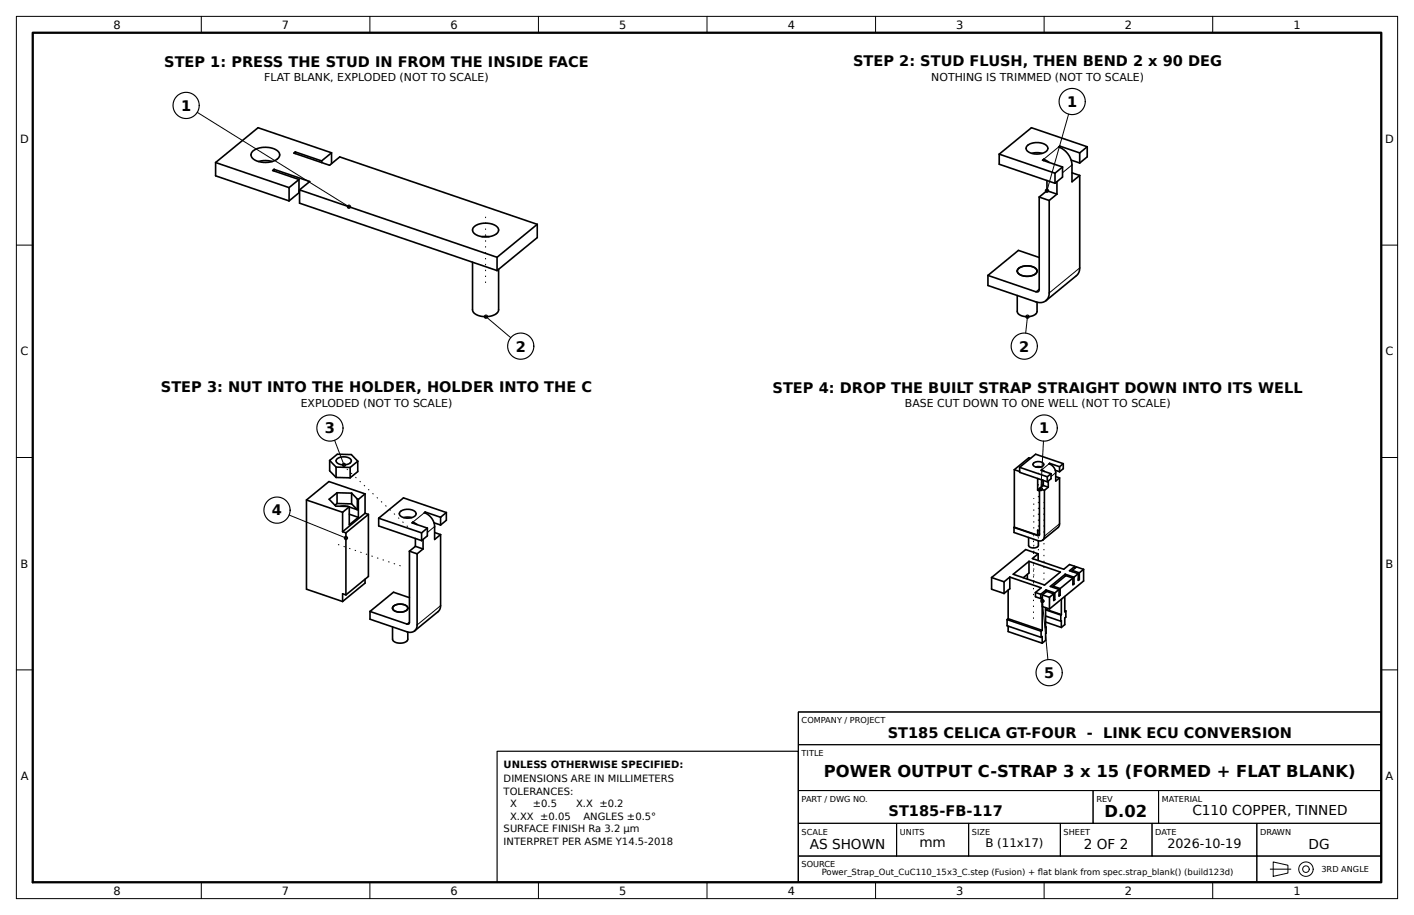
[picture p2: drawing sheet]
<svg xmlns="http://www.w3.org/2000/svg" width="432mm" height="279mm" viewBox="0 0 432 279" stroke-linecap="round" stroke-linejoin="round" font-family="sans-serif">
<g fill="none" stroke="#000" stroke-width=".5">
<path d="M65.8 49.6v4.1l22.5 7.6M65.8 49.6l22.5 7.7M77.2 46.2a6.3 6.3 0 0 1 8 .4 1.75 1.75 0 0 1-1.4 2.5 6.4 6.4 0 0 1-6.9-1.1l-.2-.9zM78.9 49.3a7.9 7.9 0 0 1 4.3 0M83.7 51.7l-.4 .4 8 2.7M83.7 51.7l10.9 3.7-3.1 2.6M83.7 51.7v.5M88.3 57.3v4M90.2 46.4l8 2.7M90.2 46.4l-.5 .4 10.9 3.7 3.2-2.6 60.3 20.6M90.2 46.4v.5M91.3 58.4h.2"/>
<path d="M91.3 54.8l-3 2.5M91.3 54.8v4.1l-3 2.4M91.5 58l60.3 20.6M91.5 58v4l60.3 20.6M98.2 49.1v.5M101.2 46.7l-22.4-7.7-13 10.6M101.2 46.7l-3 2.4M101.2 46.7v3.3M305.1 47.1l17.1 5.8M305.1 47.1v3.1l17.1 5.8M313.6 44.6a4.9 4.9 0 0 1 6.2 .1 1.45 1.45 0 0 1-1.3 2.1 4.2 4.2 0 0 1-5.1-1.2v-.6zM315.1 46.8l1.6-.2 1.6 .2"/>
<path d="M318.7 48.6l1.7 1M318.7 48.6l-.3 .3 6.1 2.1M318.7 48.6v.4M319.7 58.2l3.1 1.1M319.7 58.2l-2.4 2M319.7 55.1v3.1M322.2 52.9v3.1M322.8 59.3l-2.4 1.9M322.8 55.5v3.8M323.6 44.6l-.3 .3a6.3 6.3 0 0 1 4.1 5.5v5.1l2.3-1.9M323.6 44.6v.4M323.6 44.6l6.1 2.1"/>
<path d="M324.5 51v3.1l-2.3 1.9M324.5 51l-2.3 1.9M327.1 48.9l2.6 .9M327.4 52.8l2.3 .8M329.7 53.6v28.2a2.96 2.96 0 0 1-1 2.4l-9.3 7.6M329.7 46.7v3.1M332 44.8v3.1l-2.3 1.9M332 44.8l-2.3 1.9M332 44.8l-17-5.8-9.9 8.1M144.6 69.4a5.7 5.7 0 0 1 7.5 .2 1.59 1.59 0 0 1-1.3 2.3 5.8 5.8 0 0 1-6.3-1l-.2-.7zM147.2 72.3h2.2M151.8 78.6v4"/>
<path d="M164.1 68.5l-12.3 10.1M164.1 68.5v4.1l-12.3 10M317.3 60.2v28.2a.7 .7 0 0 1-1 .7l-14.6-5M317.3 60.2l3.1 1M317.3 78.6l-6.3-2.1-9.3 7.6M320.4 61.2v28.3a2.96 2.96 0 0 1-1 2.3M144.3 80.1v14.5a3.6 3.6 0 0 0 4.1 2.1 3.4 3.4 0 0 0 3.9-2.1v-12.4M301.7 84.1v3.1l14.6 5a3.2 3.2 0 0 0 3.1-.4M310.6 82.8a3.1 3.1 0 0 1 3.9-1.6 2.18 2.18 0 0 1 2.2 1.6M310.6 82.8a1.8 1.8 0 0 0 1.9 1.5 3.5 3.5 0 0 0 4.2-1.4v-.1M310.6 82.8a3.3 3.3 0 0 0 4.1 1.5 2.02 2.02 0 0 0 2-1.5M310.6 82.8a1.8 1.8 0 0 1 1.9-1.5 3.5 3.5 0 0 1 4.2 1.3v.2"/>
<path d="M310.6 90.2v4.9a3.3 3.3 0 0 0 4.1 1.5 2.02 2.02 0 0 0 2-1.5v-2.8M314.7 140l-.5-.2-4.4 3.6M93.6 152.7v27.2l11 3.8M93.6 152.7l11 3.7M100.7 140.6l2.3-1.9 4.3 .1 2 2M100.7 140.6v3.2l1.9 2M100.7 140.6l1.9 2M102.6 145.8l4.3 .1M102.6 142.6l4.3 .1M102.6 142.6v3.2M102.8 140.3a2.91 2.91 0 0 1 4.5 .4 2.8 2.8 0 0 1-4 .9 .87 .87 0 0 1-.5-1.3zM102.9 150.5l4.5 .1"/>
<path d="M102.9 150.5l-2.4 2 2 2 4.2 .3M102.9 150.5v3.2M102.9 153.7l4.5 .2M102.9 153.7l-.6 .6M104 154.6h2.1M104.6 156.4v6M106.7 154.8l-2.1 1.6M106.7 154.8v5.4l2.7-2.2M106.7 157l2.7 1M106.7 154.8l2.4 .9M106.9 142.7v3.2M107.4 150.6l1.7 1.8"/>
<path d="M107.4 150.6v3.3M107.4 153.9l1.7 1.8M109.1 152.4l.3 .1M109.1 152.4v3.3M109.3 140.8v3.2l-2.4 1.9M109.3 140.8l-2.4 1.9M109.4 152.5v5.5M111.5 150.8l-11-3.8-6.9 5.7M111.5 150.8v5.9M111.5 156.7l1 .4M111.5 150.8l-2.1 1.7M111.5 156.7l-6.9 5.7"/>
<path d="M112.5 157.1v18.9l-6.9 5.7M112.5 157.1l-6.9 5.6M115.6 158.2l13.1 4.5M115.6 158.2v2.4l13.1 4.5M122.2 156.3a3.5 3.5 0 0 1 4.8 .4 1.4 1.4 0 0 1-1.5 1.4 2.75 2.75 0 0 1-3.5-1.1zM123.3 158.1l1.2-.2 1.2 .2M126.1 159.5l1.3 .7M126.1 159.5l-.3 .2 4.7 1.6M126.1 159.5v.2M129.8 156.4l-.2 .2a4.8 4.8 0 0 1 3.1 4.2v3.9l1.8-1.5M129.8 156.4v.3M129.8 156.4l4.7 1.6"/>
<path d="M132.5 159.6l2 .7M134.5 158v2.3M136.3 156.5v2.4l-1.8 1.4M136.3 156.5l-1.8 1.5M136.3 156.5l-13.1-4.5-7.6 6.2M309.8 143.4v17.6M309.8 143.4l1.6 .6M311.4 142.7l8.4 2.9M311.4 142.7v1.5l8.4 2.9M315.6 141.5a2.02 2.02 0 0 1 3.1 .4 2.05 2.05 0 0 1-3.3-.1zM316.3 142.6h1.6M316.5 142.6h1.2"/>
<path d="M316.9 146.1v3.6M316.9 149.7l.5 .2M318.1 143.5l.8 .5M318.1 143.5l-.2 .1 3.1 1.1M318.1 143.5v.2M318.2 146.7h.2M318.2 146.6v1.7l.4-.3M318.4 146.6v.1M318.6 148.2l1.5 .6M318.6 148.2l-1.7 1.5M318.6 146.7v1.5M318.9 149.7l-1.5-.5v14.2l-.5 .1-7.2-2.4"/>
<path d="M318.9 149.7v14l-.5 1.2M319.8 145.6v1.5M320.1 148.8l-1.2 .9M320.1 146.9v1.9M320.5 141.5l-.1 .1a3.1 3.1 0 0 1 2 2.7v2.6l1.2-1M320.5 141.5v.2M320.5 141.5l3.1 1M321 144.7v1.5l-1.2 .9M321 144.7l-1.2 .9M322.3 143.6l1.3 .4M322.4 145.5l1.2 .4M323.6 145.9l-.1 14.6-.4 .6-4.7 3.8"/>
<path d="M323.6 142.5v1.5M324.7 141.6v1.5l-1.1 .9M324.7 141.6l-1.1 .9M324.7 141.6l-8.4-2.9-4.9 4M104.6 162.4l1 .3M105.6 162.7v19M111.5 176.9v1.2l-6.9 5.6M125 168.3v21.7a.54 .54 0 0 1-.8 .6l-11.2-3.9M125 168.3l2.4 .8M126.8 166.8l2.4 .8M126.8 166.8l-1.8 1.5M126.8 164.4v2.4"/>
<path d="M127.4 169.1v21.7l-.2 1.1-.6 .7M128.7 162.7v2.4M129.2 167.6l-1.8 1.5M129.2 164.7v2.9M130.5 161.3v2.3l-1.8 1.5M130.5 161.3l-1.8 1.4M132.7 162.6l1.8 .6M134.5 163.2l-.1 22.6-.6 1-7.2 5.8M302.8 176.4v3.5l3.8 1.3M302.8 176.4l3.8 1.3M306.6 177.7v3.5M308.4 176.2l-1.8 1.5"/>
<path d="M308.4 176.2l9.6 3.3-1.8 1.4M308.4 176.2v3.6l-1.8 1.4M309.4 175.4l4.8-4 9.6 3.3-4.8 3.9zM309.7 161.1v1.5l7.4 2.5h.9l.4-.2M309.8 161l-.1 .1M309.8 161l7.1 2.4M313.7 175.4v1.4M314.1 164.1v2.4a1.81 1.81 0 0 0 3 0v-1.4M314.2 171.4v3.6l-1.7 1.4M317 169.1l-3.8-1.3-10.4 8.6M317 169.1l-1.7 1.5 9.6 3.2 1.7-1.4 1.6 .5M317 169.1v2.1"/>
<path d="M317.4 162.1l-.5-.2v1.5M317.4 163l-.5 .4M321.6 179v.4M321.6 179l2.1 .7M323.4 180l-1.3 1.1M323.4 180v2l.3-.2M323.7 179.7v2.1M325.3 175.3l2.7 1M325.3 175.3l-4.6 3.8 2.7 .9M325.3 175.3v.6M327.4 174.2v.4M327.4 174.2l2.2 .7"/>
<path d="M327.6 176.5l-3.9 3.2M327.6 176.5v2.1l.4-.3M327.6 178.2l.4 .1M327.6 176.5l-2.1-.7-3.9 3.2M328 176.3v2M328.2 172.9l-1.6 1.4 2.7 .9M328.2 172.9v.6M329.3 175.2l-1.3 1.1M329.3 175.2v2l.3-.2M329.3 176.8l.3 .2M329.6 174.9v2.1M330.9 173.9l-1.3 1"/>
<path d="M330.9 173.9v3.5l-10.4 8.6M330.9 173.9l-2.2-.8-1.3 1.1M105.6 181.7l-1-.4v2.4M113 186.7v2.4l11.2 3.8a2.42 2.42 0 0 0 2.4-.3M119.9 185.7a2.8 2.8 0 0 1 3.9-.9l.7 .9M119.9 185.7a1.88 1.88 0 0 0 2.3 1.2 1.88 1.88 0 0 0 2.3-1.2M119.9 185.7a2.88 2.88 0 0 0 4 .8l.6-.8M119.9 185.7a1.88 1.88 0 0 1 2.3-1.2 1.88 1.88 0 0 1 2.3 1.2M119.9 191.4v3.8a2.88 2.88 0 0 0 4 .8l.6-.7v-2.3M125 182.5l-4.8-1.7-7.2 5.9M307.5 189.2v1.9l10.4 3.5M307.5 189.2l10.4 3.5"/>
<path d="M307.9 180.2v8.7M307.9 191.2v1.7l10.4 3.5M307.9 188.9l10.4 3.6M307.9 188.9l-.4 .3M316.2 180.9l1.6 .6M316.2 180.9v1.3l1.6 .6M317.8 181.5v1.3M317.9 194.6l.4-.2v2M317.9 192.7v1.9M318.3 183.2h.1M318.3 192.5l-.4 .2M318.3 181.7l2.2 .7"/>
<path d="M318.3 182.4l-.5 .4M318.3 181.7v10.8M318.3 185.2l2.2 .8M319.3 185.6v6l.2-.1M319.3 186l4.8 1.7M319.3 191.4l.2 .1M319.3 186.2l4.7 1.6M319.3 190l4.8 1.6M319.3 188.1l4.7 1.6M319.4 180.1l-1.6 1.4M319.4 180.1l2.7 1M319.4 180.1v.6"/>
<path d="M319.5 191.5l-.2 4-1 .9M320.5 182.4v3.6M321.8 181.3l-1.3 1.1M321.8 181.3v2.1l.3-.3M321.8 183l.3 .1M321.8 181.3l-2.2-.7-1.3 1.1M322.1 181.1v2M323.4 181.6l.3 .2M324 189.7l.1-.1v2M324 187.8v1.9M324.1 183v4.7M324.1 187.7l-.1 .1"/>
<path d="M325.2 182.1v4.7l.3-.2M325.2 186.4l.3 .2M325.5 186.6v1.8l-.3 .3v2l-1.1 .9"/>
</g>
<path d="M148.3 66.2v20.3M122.3 172.8l-19.5-6.7M124.5 160.8l-19.5-18.5M315.7 177.6v-25.5M317.1 169.8v-25.4M318.8 178.8v-25.4M315.6 188.9v-25.4" fill="none" stroke="#000" stroke-width=".31" stroke-dasharray=".4 1.4" stroke-linecap="butt"/>
<g fill="none" stroke="#000" stroke-width=".35">
<path d="M243.8 217.4h178v52h-178zM151.8 229.4h92v40h-92z"/>
<circle cx="56.8" cy="32.2" r="4"/>
<circle cx="327.4" cy="31" r="4"/>
<circle cx="319.7" cy="58.2" r=".5"/>
<circle cx="106.6" cy="63.1" r=".5"/>
<circle cx="148.4" cy="96.7" r=".5"/>
<circle cx="313.8" cy="96.7" r=".5"/>
<circle cx="159" cy="105.7" r="4"/>
<circle cx="312.8" cy="105.7" r="4"/>
<circle cx="100.8" cy="130.7" r="4"/>
<circle cx="318.9" cy="130.7" r="4"/>
<circle cx="84.6" cy="155.8" r="4"/>
<circle cx="105" cy="142" r=".5"/>
<circle cx="317.9" cy="149.4" r=".5"/>
<circle cx="105.6" cy="164.3" r=".5"/>
<circle cx="318.3" cy="183.5" r=".5"/>
<circle cx="320.4" cy="205.4" r="4"/>
</g>
<g fill="none" stroke="#000" stroke-width=".31">
<path d="M5 5h421.8v269.4h-421.8zM61.5 5v5M112.9 5v5M164.4 5v5M215.9 5v5M267.4 5v5M318.9 5v5M370.3 5v5M60.2 34.3l46.4 28.8M326.3 34.8l-6.6 23.4M323.3 44.9l-4.6 3.7M327.4 50.4l-2.9 2.3"/>
<path d="M5 74.8h5M421.8 74.8h5M148.4 96.7l7.6 6.4M313.8 96.7l-.6 5M317.3 88.3l-1 .8M329.7 81.8l-9.3 7.7M5 139.7h5M102.2 134.4l2.8 7.6M318.7 134.7l-.8 14.7M421.8 139.7h5M88.3 157.3l17.3 7M129.6 156.6l-3.5 2.9"/>
<path d="M320.4 141.6l-2.3 1.9M322.4 144.3l-1.4 1.2M323.6 159.9l-4.7 3.8M132.7 160.8l-2.2 1.8M317.4 163.1l-.5 .4M125 189.9l-.8 .7M134.5 185l-7.1 5.8M318.3 183.5l1.7 17.9M5 204.5h5M243.8 217.4h178v10h-178zM421.8 204.5h5M243.8 227.4h178v14h-178z"/>
<path d="M243.8 241.4h90v10h-90zM243.8 251.4h30v10h-30zM273.8 251.4h22v10h-22zM295.8 251.4h28v10h-28zM323.8 251.4h28v10h-28zM333.8 241.4h20v10h-20zM351.8 251.4h32v10h-32zM353.8 241.4h68v10h-68zM383.8 251.4h38v10h-38zM61.5 269.4v5M112.9 269.4v5M164.4 269.4v5"/>
<path d="M215.9 269.4v5M243.8 261.4h140v8h-140zM267.4 269.4v5M318.9 269.4v5M370.3 269.4v5M383.8 261.4h38v8h-38zM388.8 263.2l4.5 1v2.4l-4.5 1z"/>
<circle cx="398.8" cy="265.4" r="2.2"/>
<circle cx="398.8" cy="265.4" r="1"/>
</g>
<path d="M10 10h411.8v259.4h-411.8z" fill="none" stroke="#000" stroke-width=".7"/>
<path d="M387.8 265.4h6.5" fill="none" stroke="#000" stroke-width=".31" stroke-dasharray="8 1.5 1.5 1.5" stroke-linecap="butt"/>
<path d="M319.4 57.8l.9 .4-.9 .5zM106.3 62.6l.8 .5-.8 .5zM148.1 96.2l.9 .5-.9 .5zM313.5 96.2l.8 .5-.8 .5zM104.7 141.5l.9 .5-.9 .4zM317.6 148.9l.8 .5-.8 .4zM105.3 163.8l.9 .5-.9 .5zM318 183.1l.9 .4-.9 .5z" fill="#000"/>
<g font-size="5">
<text x="251.6" y="237.2">POWER OUTPUT C-STRAP 3 x 15 (FORMED + FLAT BLANK)</text>
<text x="337.3" y="249.4">D.02</text>
</g>
<g font-size="4.4">
<text x="50.2" y="20.4">STEP 1: PRESS THE STUD IN FROM THE INSIDE FACE</text>
<text x="260.5" y="20.1">STEP 2: STUD FLUSH, THEN BEND 2 x 90 DEG</text>
<text x="55.3" y="33.8">1</text>
<text x="325.9" y="32.6">1</text>
<text x="157.5" y="107.3">2</text>
<text x="311.2" y="107.3">2</text>
<text x="49.1" y="119.8">STEP 3: NUT INTO THE HOLDER, HOLDER INTO THE C</text>
<text x="235.9" y="120.1">STEP 4: DROP THE BUILT STRAP STRAIGHT DOWN INTO ITS WELL</text>
<text x="99.2" y="132.3">3</text>
<text x="317.3" y="132.3">1</text>
<text x="83" y="157.4">4</text>
<text x="318.8" y="207">5</text>
<text x="271.1" y="225.2">ST185 CELICA GT-FOUR - LINK ECU CONVERSION</text>
<text x="271.4" y="249.2">ST185-FB-117</text>
</g>
<g font-size="4.2">
<text x="364.1" y="248.9">C110 COPPER, TINNED</text>
<text x="247.3" y="259.1">AS SHOWN</text>
<text x="280.7" y="258.8">mm</text>
<text x="331" y="259.1">2 OF 2</text>
<text x="399.6" y="259.1">DG</text>
</g>
<text font-size="3.9" x="356.5" y="259">2026-10-19</text>
<text font-size="3.6" x="300.9" y="258.7">B (11x17)</text>
<g font-size="3.5">
<text x="34.6" y="8.8">8</text>
<text x="86.1" y="8.8">7</text>
<text x="137.6" y="8.8">6</text>
<text x="189.1" y="8.7">5</text>
<text x="240.5" y="8.8">4</text>
<text x="292" y="8.8">3</text>
<text x="343.5" y="8.8">2</text>
<text x="395" y="8.8">1</text>
<text x="6.2" y="43.7">D</text>
<text x="423" y="43.7">D</text>
<text x="6.3" y="108.5">C</text>
<text x="423.1" y="108.5">C</text>
<text x="6.3" y="173.4">B</text>
<text x="423.1" y="173.4">B</text>
<text x="6.3" y="238.2">A</text>
<text x="423.1" y="238.2">A</text>
<text x="34.6" y="273.2">8</text>
<text x="86.1" y="273.2">7</text>
<text x="137.6" y="273.2">6</text>
<text x="189.1" y="273.1">5</text>
<text x="240.5" y="273.2">4</text>
<text x="292" y="273.2">3</text>
<text x="343.5" y="273.2">2</text>
<text x="395" y="273.2">1</text>
</g>
<g font-size="3.3">
<text x="80.7" y="24.6">FLAT BLANK, EXPLODED (NOT TO SCALE)</text>
<text x="284.4" y="24.6">NOTHING IS TRIMMED (NOT TO SCALE)</text>
<text x="91.8" y="124.3">EXPLODED (NOT TO SCALE)</text>
<text x="276.3" y="124.3">BASE CUT DOWN TO ONE WELL (NOT TO SCALE)</text>
</g>
<g font-size="3.1">
<text x="153.8" y="234.4">UNLESS OTHERWISE SPECIFIED:</text>
<text x="153.8" y="238.9">DIMENSIONS ARE IN MILLIMETERS</text>
<text x="153.8" y="242.7">TOLERANCES:</text>
<text x="155.7" y="246.6">X</text>
<text x="155.7" y="250.4">X.XX ±0.05</text>
<text x="162.7" y="246.6">±0.5</text>
<text x="175.9" y="246.6">X.X ±0.2</text>
<text x="178.2" y="250.4">ANGLES ±0.5°</text>
<text x="153.8" y="253.9">SURFACE FINISH Ra 3.2 µm</text>
<text x="153.8" y="258">INTERPRET PER ASME Y14.5-2018</text>
</g>
<g font-size="2.6">
<text x="250.9" y="267.3">Power_Strap_Out_CuC110_15x3_C.step (Fusion) + fat blank from spec.strap_blank() (build123d)</text>
<text x="317" y="267.3">l</text>
</g>
<g font-size="2.5">
<text x="244.8" y="220.6">COMPANY / PROJECT</text>
<text x="244.8" y="230.9">TITLE</text>
<text x="244.8" y="244.8">PART / DWG NO.</text>
<text x="334.8" y="244.9">REV</text>
<text x="354.8" y="244.9">MATERIAL</text>
<text x="244.8" y="254.9">SCALE</text>
<text x="274.8" y="254.9">UNITS</text>
<text x="296.8" y="254.9">SIZE</text>
<text x="324.8" y="254.9">SHEET</text>
<text x="352.8" y="254.9">DATE</text>
<text x="384.8" y="254.9">DRAWN</text>
<text x="244.8" y="264.9">SOURCE</text>
<text x="403.5" y="266.3">3RD ANGLE</text>
</g>
</svg>
